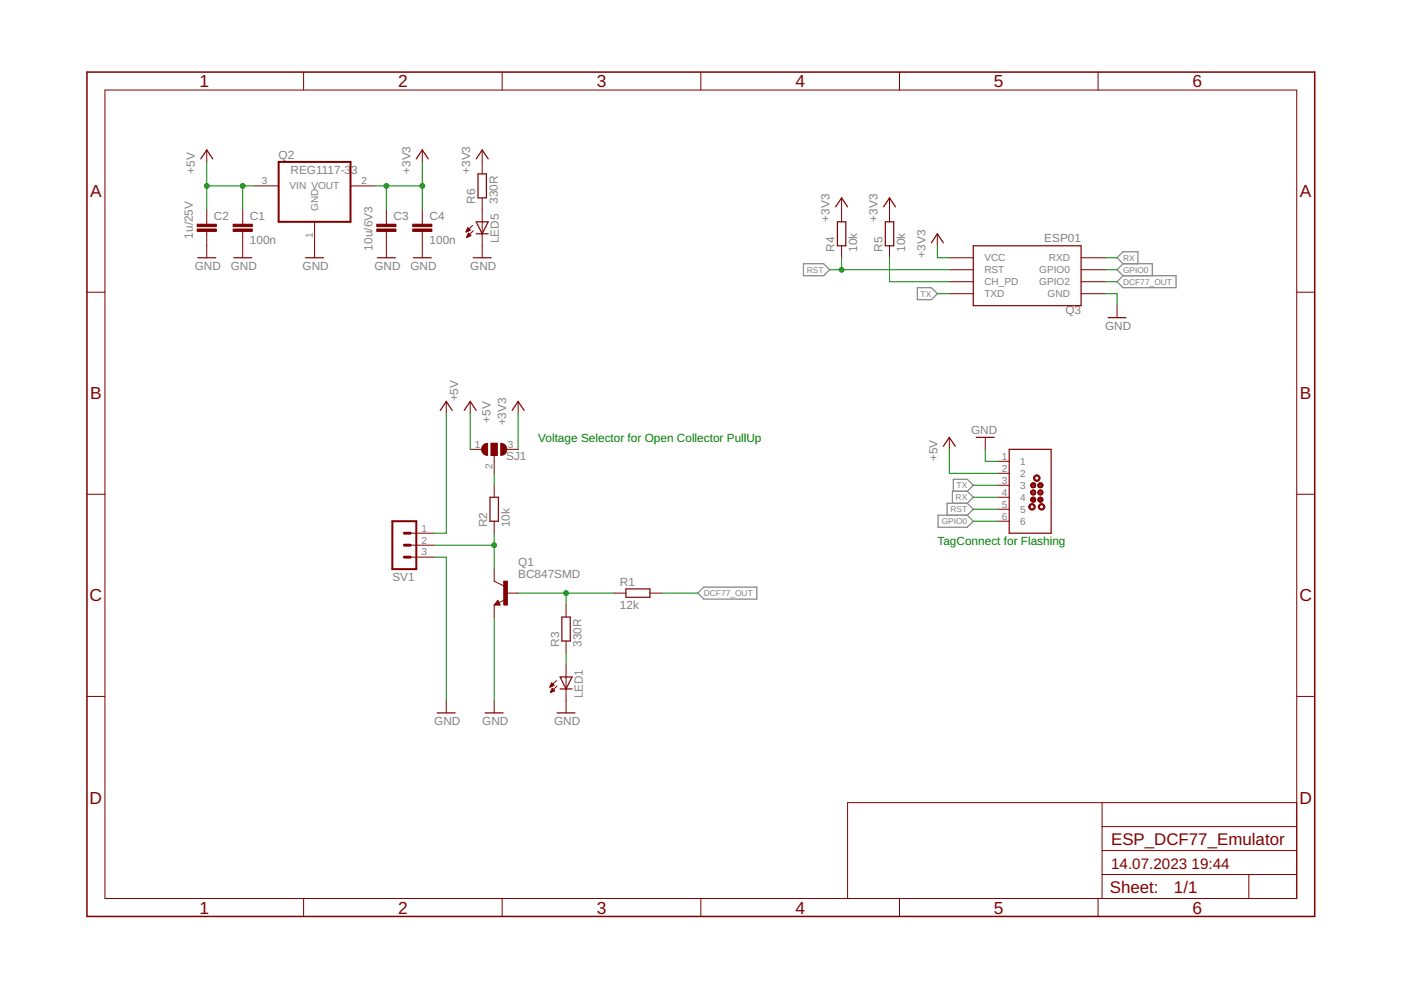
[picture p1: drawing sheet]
<svg xmlns="http://www.w3.org/2000/svg" width="297mm" height="210mm" viewBox="0 0 297 210" stroke-linecap="round" stroke-linejoin="round" font-family="sans-serif">
<g fill="none" stroke="#808080" stroke-width=".25">
<path d="M170.3 55.9h4.3l1.3 1.3-1.3 1.3h-4.3zM238.1 55.9l-1.3 1.3 1.3 1.3M238.1 55.9h6.2v2.6M238.1 58.5h11.2v2.5h-11.2l-1.3-1.3zM238.1 55.9l-1.3-1.2 1.3-1.3h3.2v2.5M194.5 61h3l1.2 1.3-1.2 1.2h-3zM198.9 109.2h6.2l1.3 1.3-1.3 1.3h-6.2zM202.1 104.2v-2.6h3l1.3 1.3-1.3 1.3M205.1 106.7l1.3 1.3-1.3 1.2M205.1 106.7h-4.3v2.5M205.1 104.2l1.3 1.2-1.3 1.3M205.1 104.2h-3.2v2.5"/>
<path d="M148 125.8l1.2-1.3h11.3v2.5h-11.3z"/>
</g>
<g fill="none" stroke="#800000" stroke-width=".21">
<path d="M22.2 19.1h252.7v171.4h-252.7zM64.4 15.3v3.8M106.5 15.3v3.8M148.6 15.3v3.8M190.7 15.3v3.8M232.8 15.3v3.8M43.8 31.8v2.5M54 39.4h5.1M74.3 39.4h5.1M89.5 31.8v2.5M102.2 31.8v5.1M43.8 44.5v3"/>
<path d="M43.8 49.1v5.6M51.5 44.5v3M51.5 49.1v5.6M66.7 47v7.7M81.9 44.5v3M81.9 49.1v5.6M89.5 44.5v3M89.5 49.1v5.6M98.8 49.1h.2M98.9 49h.4M99 48.9h.6M99 50.3h.1"/>
<path d="M99 50.2h.3M99 48.7h.6M99.1 48.6h.4M99.1 50.1h.5M99.1 48.5h.3M99.1 49.9h.7M99.2 48.4h.1M99.2 49.8h.5M99.2 48.3l.5 .5-.9 .4zM99.2 49.7h.4M99.3 49.6h.2M99.3 49.4l-.4 .9"/>
<path d="M99.3 49.4l.5 .6M99.3 49.4h.1M99.8 50l-.9 .3M100.2 47.8l-1.4 1.4M100.3 48.9l-1.4 1.4M102.2 42v12.7M178.4 42v5M178.4 52.1v2.6M188.6 42v5M188.6 52.1v2.6M198.7 49.6v2.5M201.3 59.7h5.1"/>
<path d="M201.3 57.2h5.1M201.3 54.7h5.1M229.2 59.7h5.1M229.2 57.2h5.1M229.2 54.7h5.1M18.4 62h3.8M201.3 62.3h5.1M229.2 62.3h5.1M236.8 64.8v2.6M274.9 62h3.8M94.6 85.1v2.6M99.7 95.3h2.5"/>
<path d="M99.7 85.1v2.6M104.1 94h1.3v2.5h-1.3zM104.8 96.5v3.9M107.3 95.3h2.6M109.9 85.1v2.6M201.3 92.7v2.6M208.9 92.7v2.6M211.4 97.8h2.6M18.4 104.8h3.8M87 113.1h5.1M87 115.6h5.1M87 118.1h5.1"/>
<path d="M104.8 102.9v2.5M104.8 110.5v2.6M211.4 100.4h2.6M211.4 102.9h2.6M211.4 105.4h2.6M211.4 108h2.6M211.4 110.5h2.6M274.9 104.8h3.8M104.8 120.7v2.5l2 1M104.8 128.3v2.5M105.5 127.3l.5 1h-1.2zM107 127.2l-1.2 .6"/>
<path d="M107.3 125.8h2.6M120 128.3v2.5M120 135.9v2.6M130.2 125.8h2.5M137.8 125.8h2.5M18.4 147.7h3.8M94.6 148.6v2.6M104.8 148.6v2.6M116.6 145.6h.2M116.7 145.5h.4M116.7 145.4h.7M116.7 146.8h.1"/>
<path d="M116.8 146.7h.3M116.8 145.2h.6M116.8 145.1h.5M116.8 146.5h.6M116.9 145h.3M116.9 146.4h.7M116.9 144.9h.1M116.9 146.3h.6M117 144.8l.5 .5-.9 .4zM117 146.2h.3M117.1 146.1h.1M117.1 145.9l-.4 .9"/>
<path d="M117.1 145.9l.5 .6-.9 .3M117.1 145.9h.1M118 144.3l-1.4 1.4M118.1 145.4l-1.4 1.4M120 141v10.2M274.9 147.7h3.8M233.7 170.2v20.3M233.7 175.3h41.2M274.9 170.2h-95.2v20.3M64.4 190.5v3.8M106.5 190.5v3.8M148.6 190.5v3.8"/>
<path d="M190.7 190.5v3.8M232.8 190.5v3.8M233.7 185.4h41.2M233.7 180.3h41.2M264.8 185.4v5.1"/>
</g>
<path d="M18.4 15.3h260.3v179h-260.3z" fill="none" stroke="#800000" stroke-width=".32"/>
<g fill="none" stroke="#800000" stroke-width=".25">
<path d="M42.6 33.7l1.2-1.9 1.3 1.9M88.3 33.7l1.2-1.9 1.3 1.9M101 33.7l1.2-1.9 1.3 1.9M101.3 36.9h1.8v5.1h-1.8zM41.9 54.7h3.8M49.6 54.7h3.8M64.8 54.7h3.8M80 54.7h3.8M87.6 54.7h3.8M100.3 54.7h3.8M101 47h2.5l-1.3 2.6zM101 49.6h2.5"/>
<path d="M177.2 43.9l1.2-1.9 1.3 1.9M177.5 47h1.8v5.1h-1.8zM187.3 43.9l1.3-1.9 1.3 1.9M187.7 47h1.8v5.1h-1.8zM197.5 51.5l1.2-1.9 1.3 1.9M206.4 52.1h22.8v12.7h-22.8zM234.9 67.4h3.8M93.3 87l1.3-1.9 1.3 1.9M98.4 87l1.3-1.9 1.3 1.9M108.6 87l1.3-1.9 1.2 1.9M200 94.6l1.3-1.9 1.2 1.9M207 92.7h3.8"/>
<path d="M214 95.3h8.9v17.8h-8.9zM103.9 105.4h1.8v5.1h-1.8zM218.6 104.5a.51 .51 0 0 0 .5 .4 .51 .51 0 0 0 .5-.4M218.6 103h1M218.6 102.8h1M218.6 102.8v.2M218.6 103a.5 .5 0 0 0 .3 .4 .5 .5 0 0 0 .6-.2M218.6 104.5h.9M218.6 104.3h1M218.6 104.3v.2M218.6 105.8l.1 .5M218.6 105.9h1"/>
<path d="M218.6 106.1h.9M218.7 105.7h.8M218.7 103.2h.8M218.7 102.6l-.1 .2M218.7 102.6l.4-.2 .4 .2M218.7 104.1h.8M218.7 104.1l-.1 .2M218.7 104.1l.4-.2 .4 .2M218.7 102.6h.7M218.7 104.8h.7M218.7 106.3h.7M219 105.4h.1"/>
<path d="M219.1 105.4l-.4 .1-.1 .3M219.1 105.4l.3 .1 .2 .3M219.5 102.6l.1 .2M219.5 104.1l.1 .2M219.6 102.8v.2M219.6 104.3v.2M219.6 105.8l-.2 .5M219.6 103l-.1 .2M220.1 102.8v.2M220.1 103a.5 .5 0 0 0 .4 .4 .5 .5 0 0 0 .5-.2M220.1 103h1M220.1 102.8h1"/>
<path d="M220.1 104.3v.2M220.1 104.5a.51 .51 0 0 0 .5 .4 .51 .51 0 0 0 .5-.4M220.1 104.5h1M220.1 104.3h1M220.1 105.9h1M220.1 105.8l.2 .5M220.1 106.1h1M220.2 105.7h.8M220.2 103.2h.8M220.2 104.1l.4-.2 .4 .2M220.2 104.1l-.1 .2M220.2 104.1h.8"/>
<path d="M220.2 105.6l-.1 .2M220.2 102.6h.8M220.2 104.8h.7M220.3 106.3h.6M220.6 105.4h.1M220.6 105.4l.4 .2M220.6 105.4l-.4 .2M221 102.6a.5 .5 0 0 0-.5-.2 .5 .5 0 0 0-.4 .4M221 102.6l.1 .2M221 104.1l.1 .2M221 105.6l.1 .2M221.1 102.8v.2"/>
<path d="M221.1 104.3v.2M221.1 105.8a.52 .52 0 0 1-.3 .6 .52 .52 0 0 1-.5-.1M221.1 103l-.1 .2M105.5 127.8l-.1 .2h.4l-.3-.5-.5 .7h.8M119.1 130.8h1.8v5.1h-1.8zM132.7 124.9h5.1v1.7h-5.1zM92.7 151.2h3.8M102.9 151.2h3.8M118.1 151.2h3.8M118.7 143.5h2.6l-1.3 2.6zM118.7 146.1h2.6"/>
</g>
<path d="M59.1 34.3h15.2v12.7h-15.2zM83.2 110.5h5.1v10.2h-5.1z" fill="none" stroke="#800000" stroke-width=".42"/>
<g fill="#800000" stroke="#800000" stroke-width=".21">
<path d="M49.4 48.6h4.1v.5h-4.1z"/>
<path d="M49.4 47.5h4.1v.5h-4.1z"/>
<path d="M41.8 48.6h4.1v.5h-4.1z"/>
<path d="M41.8 47.5h4.1v.5h-4.1z"/>
<path d="M79.9 48.6h4v.5h-4z"/>
<path d="M79.9 47.5h4v.5h-4z"/>
<path d="M87.5 48.6h4.1v.5h-4.1z"/>
<path d="M87.5 47.5h4.1v.5h-4.1z"/>
<path d="M106.8 123.2h.8v5.1h-.8z"/>
<path d="M104.1 94h1.3v2.5h-1.3z"/>
</g>
<path d="M85.7 118.1h1.3M85.7 115.6h1.3M85.7 113.1h1.3" fill="none" stroke="#800000" stroke-width=".61"/>
<g fill="#800000" stroke="#800000" stroke-width=".21">
<path d="M106.2 94a1.27 1.27 0 0 1 1.3 1.3 1.27 1.27 0 0 1-1.3 1.2z" fill-rule="evenodd"/>
<path d="M102.4 94.4l1-.4v2.5a1.27 1.27 0 0 1-1.2-.7 1.27 1.27 0 0 1 .2-1.4z" fill-rule="evenodd"/>
<path d="M219.3 100.9a.7 .7 0 0 1 1.1 .1 .7 .7 0 0 1-.4 1.1 .7 .7 0 0 1-.9-.7h.3a.45 .45 0 0 1 .6-.5 .45 .45 0 0 1 .1 .7 .45 .45 0 0 1-.7-.1v-.1h-.3z" fill-rule="evenodd"/>
<path d="M218.3 107a.69 .69 0 0 1 1.1 .1 .69 .69 0 0 1-.4 1 .69 .69 0 0 1-.9-.6h.3a.44 .44 0 0 1 .6-.4 .44 .44 0 0 1 .1 .7 .44 .44 0 0 1-.7-.2v-.1h-.3z" fill-rule="evenodd"/>
<path d="M220.3 107a.7 .7 0 0 1 1.1 .1 .7 .7 0 0 1-.4 1.1 .7 .7 0 0 1-.9-.7h.3a.45 .45 0 0 1 .6-.5 .45 .45 0 0 1 .2 .7 .45 .45 0 0 1-.8-.1v-.1h-.3z" fill-rule="evenodd"/>
</g>
<g fill="none" stroke="#008000" stroke-width=".21">
<path d="M43.8 39.4h10.2M43.8 34.3v10.2M51.5 39.4v5.1M79.4 39.4h10.1M81.9 39.4v5.1M89.5 34.3v10.2M175.9 57.2h25.4M178.4 54.7v2.5M188.6 54.7v5h12.7M198.7 52.1v2.6h2.6M234.3 57.2h2.5M234.3 54.7h2.5"/>
<path d="M234.3 59.7h2.5M198.7 62.3h2.6M234.3 62.3h2.5v2.5M94.6 87.7v25.4h-2.5M99.7 87.7v7.6M109.9 87.7v7.6M201.3 95.3v5.1h10.1M208.9 95.3v2.5h2.5M92.1 118.1h2.5v30.5M92.1 115.6h12.7M104.8 100.4v2.5M104.8 113.1v7.6"/>
<path d="M206.4 110.5h5M206.4 108h5M206.4 105.4h5M206.4 102.9h5M104.8 130.8v17.8M109.9 125.8h20.3M120 125.8v2.5M120 138.5v2.5M140.3 125.8h7.7"/>
</g>
<g fill="#008000" stroke="#008000" stroke-width=".21">
<circle cx="43.8" cy="39.4" r=".51"/>
<circle cx="51.5" cy="39.4" r=".51"/>
<circle cx="81.9" cy="39.4" r=".51"/>
<circle cx="89.5" cy="39.4" r=".51"/>
<circle cx="104.8" cy="115.6" r=".51"/>
<circle cx="120" cy="125.8" r=".51"/>
<circle cx="178.4" cy="57.2" r=".51"/>
</g>
<g font-size="3.7" fill="#800000">
<text x="42.3" y="18.5">1</text>
<text x="84.4" y="18.5">2</text>
<text x="126.5" y="18.5">3</text>
<text x="168.6" y="18.5">4</text>
<text x="210.7" y="18.5">5</text>
<text x="252.9" y="18.5">6</text>
<text x="19.1" y="41.8">A</text>
<text x="275.6" y="41.8">A</text>
<text x="19.1" y="84.7">B</text>
<text x="275.6" y="84.7">B</text>
<text x="19" y="127.5">C</text>
<text x="275.5" y="127.5">C</text>
<text x="19" y="170.4">D</text>
<text x="275.5" y="170.4">D</text>
<text x="42.3" y="193.7">1</text>
<text x="84.4" y="193.7">2</text>
<text x="126.5" y="193.7">3</text>
<text x="168.6" y="193.7">4</text>
<text x="210.7" y="193.7">5</text>
<text x="252.9" y="193.7">6</text>
</g>
<g font-size="3.6" fill="#800000">
<text x="235.6" y="179.1">ESP_DCF77_Emulator</text>
<text x="235.3" y="189.4">Sheet:</text>
<text x="248.9" y="189.2">1/1</text>
</g>
<g font-size="3.2" fill="#800000">
<text x="235.6" y="184.2">14.07.2023</text>
<text x="252.6" y="184.2">19:44</text>
</g>
<g font-size="2.5" fill="#808080">
<text x="59.1" y="33.7">Q2</text>
<text x="41.3" y="36.9" transform="rotate(-90 41.3 36.9)">+5V</text>
<text x="61.6" y="36.9">REG1117-3</text>
<text x="74.5" y="36.9">3</text>
<text x="87" y="36.9" transform="rotate(-90 87 36.9)">+3V3</text>
<text x="99.7" y="36.9" transform="rotate(-90 99.7 36.9)">+3V3</text>
<text x="45.4" y="46.6">C2</text>
<text x="53" y="46.6">C1</text>
<text x="83.4" y="46.6">C3</text>
<text x="91.1" y="46.6">C4</text>
<text x="100.7" y="43.2" transform="rotate(-90 100.7 43.2)">R6</text>
<text x="105.5" y="43.2" transform="rotate(-90 105.5 43.2)">330R</text>
<text x="175.9" y="47" transform="rotate(-90 175.9 47)">+3V3</text>
<text x="186" y="47" transform="rotate(-90 186 47)">+3V3</text>
<text x="40.9" y="50.6" transform="rotate(-90 40.9 50.6)">1u/25V</text>
<text x="53" y="51.7">100n</text>
<text x="79" y="53.1" transform="rotate(-90 79 53.1)">10u/6V3</text>
<text x="91.1" y="51.7">100n</text>
<text x="105.8" y="51.6" transform="rotate(-90 105.8 51.6)">LED5</text>
<text x="176.9" y="53.4" transform="rotate(-90 176.9 53.4)">R4</text>
<text x="181.7" y="53.4" transform="rotate(-90 181.7 53.4)">10k</text>
<text x="187.1" y="53.4" transform="rotate(-90 187.1 53.4)">R5</text>
<text x="191.9" y="53.4" transform="rotate(-90 191.9 53.4)">10k</text>
<text x="221.4" y="51.3">ESP01</text>
<text x="41.3" y="57.2">GND</text>
<text x="48.9" y="57.2">GND</text>
<text x="64.1" y="57.2">GND</text>
<text x="79.4" y="57.2">GND</text>
<text x="87" y="57.2">GND</text>
<text x="99.7" y="57.2">GND</text>
<text x="196.2" y="54.6" transform="rotate(-90 196.2 54.6)">+3V3</text>
<text x="225.9" y="66.6">Q3</text>
<text x="234.3" y="69.9">GND</text>
<text x="97.2" y="85.1" transform="rotate(-90 97.2 85.1)">+5V</text>
<text x="104" y="89.6" transform="rotate(-90 104 89.6)">+5V</text>
<text x="107.3" y="90.2" transform="rotate(-90 107.3 90.2)">+3V3</text>
<text x="205.9" y="92">GND</text>
<text x="107.3" y="97.4">SJ1</text>
<text x="198.7" y="97.8" transform="rotate(-90 198.7 97.8)">+5V</text>
<text x="103.3" y="111.8" transform="rotate(-90 103.3 111.8)">R2</text>
<text x="108.1" y="111.8" transform="rotate(-90 108.1 111.8)">10k</text>
<text x="109.9" y="119.9">Q1</text>
<text x="83.2" y="123.2">SV1</text>
<text x="109.9" y="122.4">BC847SMD</text>
<text x="131.4" y="124.2">R1</text>
<text x="131.4" y="129">12k</text>
<text x="118.5" y="137.2" transform="rotate(-90 118.5 137.2)">R3</text>
<text x="123.3" y="137.2" transform="rotate(-90 123.3 137.2)">330R</text>
<text x="123.6" y="148.1" transform="rotate(-90 123.6 148.1)">LED1</text>
<text x="92.1" y="153.7">GND</text>
<text x="102.2" y="153.7">GND</text>
<text x="117.5" y="153.7">GND</text>
</g>
<g font-size="2.5" fill="#008000">
<text x="114.1" y="93.6">Voltage Selector for Open Collector PullUp</text>
<text x="198.7" y="115.6">TagConnect for Flashing</text>
</g>
<g font-size="2.1" fill="#808080">
<text x="55.5" y="39.1">3</text>
<text x="61.4" y="40.2">VIN VOUT</text>
<text x="76.6" y="39.1">2</text>
<text x="67.4" y="44.7" transform="rotate(-90 67.4 44.7)">GND</text>
<text x="66.3" y="50.5" transform="rotate(-90 66.3 50.5)">1</text>
<text x="208.7" y="57.9">RST</text>
<text x="208.7" y="55.4">VCC</text>
<text x="220.3" y="57.9">GPIO0</text>
<text x="222.4" y="55.4">RXD</text>
<text x="208.7" y="63">TXD</text>
<text x="208.7" y="60.5">CH_PD</text>
<text x="220.3" y="60.5">GPIO2</text>
<text x="222.1" y="63">GND</text>
<text x="100.7" y="94.9">1</text>
<text x="107.7" y="94.9">3</text>
<text x="104.4" y="99.4" transform="rotate(-90 104.4 99.4)">2</text>
<text x="212.4" y="97.5">1</text>
<text x="212.4" y="100">2</text>
<text x="216.3" y="98.6">1</text>
<text x="216.3" y="101.1">2</text>
<text x="212.4" y="102.5">3</text>
<text x="212.4" y="105.1">4</text>
<text x="212.4" y="107.6">5</text>
<text x="216.3" y="103.7">3</text>
<text x="216.3" y="106.2">4</text>
<text x="89.3" y="112.7">1</text>
<text x="212.4" y="110.2">6</text>
<text x="216.3" y="108.7">5</text>
<text x="216.3" y="111.3">6</text>
<text x="89.3" y="115.2">2</text>
<text x="89.3" y="117.8">3</text>
</g>
<g font-size="1.8" fill="#808080">
<text x="171" y="57.8">RST</text>
<text x="238.1" y="57.8">GPIO0</text>
<text x="238.1" y="55.3">RX</text>
<text x="195.2" y="62.9">TX</text>
<text x="238.1" y="60.4">DCF77_OUT</text>
<text x="202.6" y="106.1">RX</text>
<text x="202.8" y="103.5">TX</text>
<text x="199.7" y="111.1">GPIO0</text>
<text x="201.5" y="108.6">RST</text>
<text x="149.2" y="126.4">DCF77_OUT</text>
</g>
</svg>
